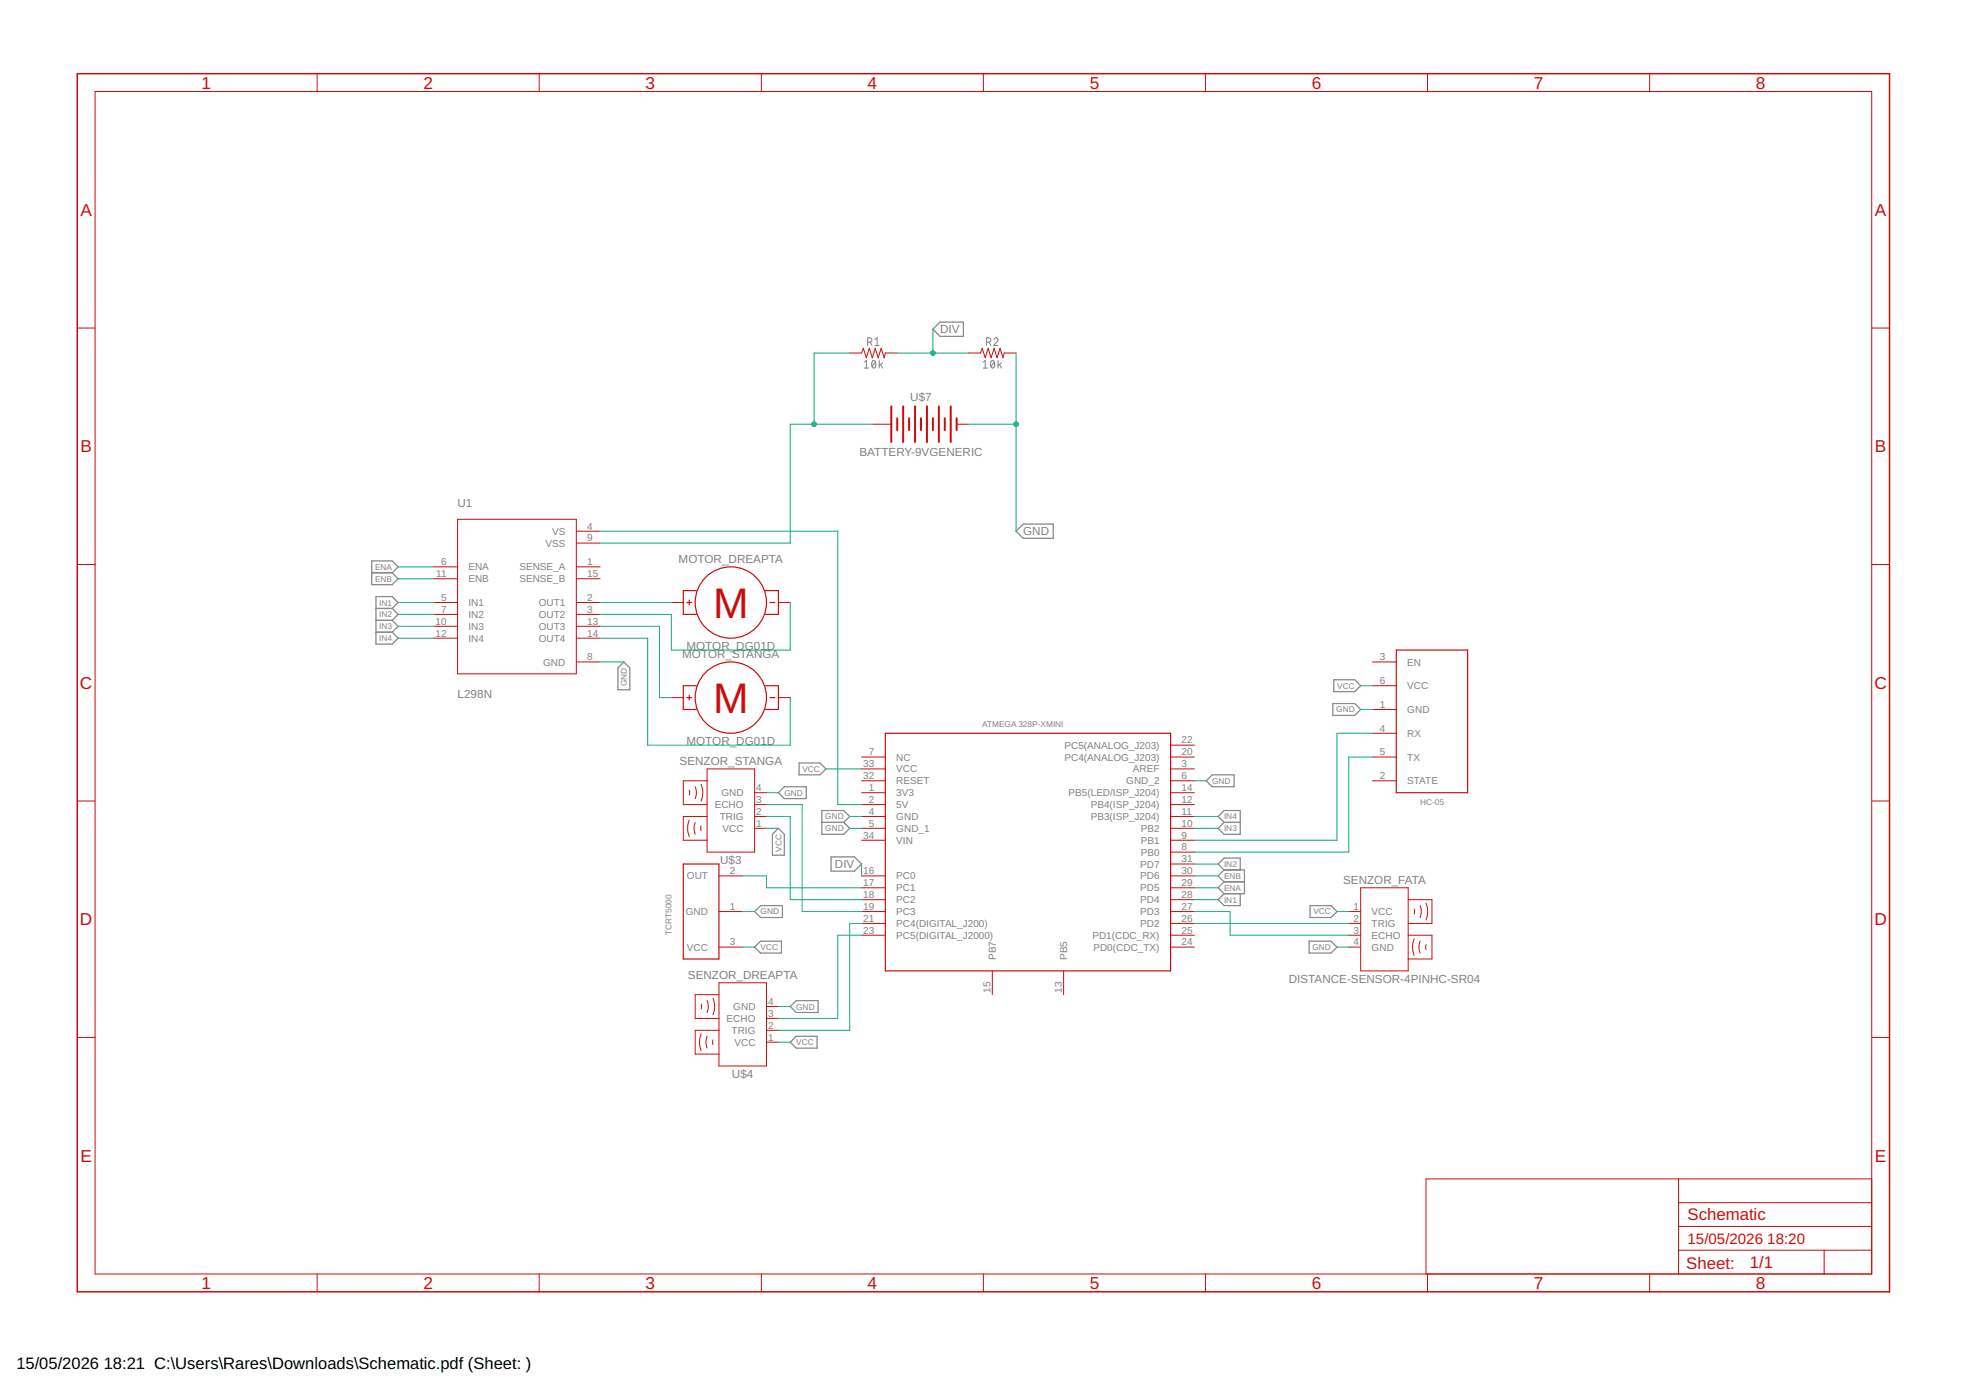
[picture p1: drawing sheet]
<svg xmlns="http://www.w3.org/2000/svg" width="420mm" height="297mm" viewBox="0 0 420 297" stroke-linecap="round" stroke-linejoin="round" font-family="sans-serif">
<g fill="none" stroke="#808080" stroke-width=".21">
<path d="M184.7 77.4l.5-.4v1.7M184.7 78.7h.9M185.4 73.1h.5a.46 .46 0 0 0 .5-.4 .46 .46 0 0 0-.5-.5h-.5v1.6M186 73.1l.4 .7M186.5 77.1l.2-.1a.97 .97 0 0 1 0 1.7 1.02 1.02 0 0 1-.2-1.6zM187 72.6l.5-.4v1.6M187 73.8h.9M187.1 77.4l-.7 .9M187.9 77v1.7M188.2 77.9l.4 .8M188.6 77.6l-.7 .5M210.1 78.7h.9"/>
<path d="M210.1 77.4l.5-.4v1.7M210.8 73.1h.5a.46 .46 0 0 0 .5-.4 .46 .46 0 0 0-.5-.5h-.5v1.6M211.4 73.1l.4 .7M211.9 77.1l.2-.1a.97 .97 0 0 1 0 1.7 1.02 1.02 0 0 1-.2-1.6zM212.4 72.6a.45 .45 0 0 1 .6-.4 .45 .45 0 0 1 .2 .7l-.8 .9h.9M212.5 77.4l-.7 .9M213.3 77v1.7M213.6 77.9l.4 .8M214 77.6l-.7 .5"/>
</g>
<g fill="none" stroke="#808080" stroke-width=".25">
<path d="M199.4 70.4l1.5-1.6h5v3.1h-5zM79.4 119.9h4.4l1.3 1.2-1.3 1.3 1.3 1.3-1.3 1.2h-4.4zM218.7 112h6.4v3h-6.4l-1.6-1.5zM79.4 122.4h4.4M80.3 130h3.5M80.3 132.6h3.5M80.3 135.1h3.5M83.8 130l1.3-1.2-1.3-1.3h-3.5v10.1h3.5l1.3-1.2-1.3-1.3M83.8 130l1.3 1.3-1.3 1.3M83.8 132.6l1.3 1.2-1.3 1.3M133.3 141.5l1.3 1.2v4.7h-2.5v-4.7zM284.8 150.3h4.7l1.3 1.3-1.3 1.3h-4.7z"/>
<path d="M285.1 145.3h4.4l1.3 1.2-1.3 1.3h-4.4zM166.3 169.4l1.3-1.3h4.7v2.6h-4.7zM166.3 177l1.3 1.3v4.5h-2.5v-4.5zM170.8 163h4.4l1.3 1.3-1.3 1.3h-4.4zM175.6 173.2h4.7l1.3 1.3-1.3 1.2 1.3 1.3-1.3 1.3h-4.7zM175.6 175.7h4.7M257.8 166.9l1.3-1.3h4.6v2.5h-4.6zM260.3 174.5l1.3-1.3h3.4v5.1h-3.4l-1.3-1.3 1.3-1.3zM261.6 175.7h3.4M161.3 194.8l1.2-1.3h4.7v2.6h-4.7zM177.6 183.1h5l1.5 1.5-1.5 1.6h-5zM261.6 191l-1.3 1.3 1.3 1.2h3.4v-2.5"/>
<path d="M261.6 188.4l-1.3 1.3 1.3 1.3M261.6 188.4h4.4M261.6 185.9h4.4v5.1h-4.4M261.6 185.9l-1.3 1.3 1.3 1.2M261.6 185.9l-1.3-1.3 1.3-1.2h3.4v2.5M280 193.5h4.5l1.2 1.3-1.2 1.3h-4.5zM161.3 202.4l1.2-1.3h4.5v2.6h-4.5zM168.9 215.1l1.3-1.3h4.6v2.6h-4.6zM279.8 201.1h4.7l1.2 1.3-1.2 1.3h-4.7zM168.9 222.7l1.3-1.3h4.4v2.6h-4.4z"/>
</g>
<g fill="none" stroke="#c90d0c" stroke-width=".21">
<path d="M20.3 19.6h379.7v252.6h-379.7zM67.8 15.7v3.9M115.2 15.7v3.9M162.7 15.7v3.9M210.2 15.7v3.9M257.6 15.7v3.9M305.1 15.7v3.9M352.6 15.7v3.9M16.5 70.1h3.8M181.6 75.4h2.5l.4-1 .6 2.1 .7-2.1 .6 2.1 .6-2.1 .7 2.1 .6-2.1 .7 2.1 .2-1.1h2.5M207 75.4h2.5l.4-1 .6 2.1 .7-2.1 .6 2.1 .6-2.1 .7 2.1 .6-2.1 .7 2.1 .2-1.1h2.5M400 70.1h3.8"/>
<path d="M186.7 90.7h3.8M204.4 90.7h2.6M97.8 111h25.4v33h-25.4zM123.2 113.5h5M123.2 116.1h5M16.5 120.6h3.8M92.7 128.8h5.1M92.7 121.1h5.1M92.7 123.7h5.1M92.7 131.3h5.1M92.7 133.8h5.1M92.7 136.4h5.1"/>
<path d="M123.2 128.8h5M123.2 121.1h5M123.2 123.7h5M123.2 131.3h5M123.2 133.8h5M123.2 136.4h5M143.5 128.8h2.5M166.3 128.8h2.6M400 120.6h3.8M123.2 141.5h5M143.5 149.1h2.5M166.3 149.1h2.6"/>
<path d="M250.2 159.2h5M293.3 146.5h5.1M293.3 156.7h5.1M293.3 141.5h5.1M293.3 151.6h5.1M16.5 171.2h3.8M147.3 175.2l-.3 1.8 .3 1.8M147.3 168.9v1M148.6 175.7l-.3 1 .3 1.6M148.6 168.1a3.2 3.2 0 0 1 0 2.6M149.8 176.5v1M149.8 167.6l.2 .6a4.5 4.5 0 0 1-.2 3"/>
<path d="M151.1 164.3h10.2v17.8h-10.2zM151.1 166.9h-5.1v5h5.1M151.1 174.5h-5.1v5.1h5.1M161.3 169.4h2.5M161.3 171.9h2.5M161.3 174.5h2.5M161.3 177h2.5M184.1 161.8h5.1M184.1 164.3h5.1M184.1 166.9h5.1M184.1 169.4h5.1M184.1 171.9h5.1"/>
<path d="M184.1 174.5h5.1M184.1 177h5.1M184.1 179.6h5.1M250.2 161.8h5M250.2 164.3h5M250.2 166.9h5M250.2 169.4h5M250.2 171.9h5M250.2 174.5h5M250.2 177h5M250.2 179.6h5M293.3 161.8h5.1"/>
<path d="M293.3 166.9h5.1M400 171.2h3.8M153.6 187.2h5.1M153.6 194.8h5.1M184.1 187.2h5.1M184.1 189.7h5.1M184.1 192.3h5.1M184.1 194.8h5.1M184.1 197.3h5.1M184.1 199.9h5.1M250.2 187.2h5M250.2 189.7h5"/>
<path d="M250.2 192.3h5M250.2 194.8h5M250.2 197.3h5M250.2 199.9h5M250.2 182.1h5M250.2 184.6h5M288.2 194.8h2.6M288.2 197.3h2.6M288.2 199.9h2.6M290.8 189.7h10.1v17.8h-10.1zM300.9 192.3h5.1v5h-5.1M300.9 199.9h5.1v5h-5.1"/>
<path d="M302.2 194.3v1M303.5 193.5l.2 1.3-.2 1.3M304.8 193l.3 1.8-.3 1.8M149.8 214.6v1M151.1 213.8a3.2 3.2 0 0 1 0 2.6M152.4 213.3l.2 .6a4.4 4.4 0 0 1-.2 3M153.6 202.4h5.1M153.6 212.6h-5v5h5M153.6 210h10.2v17.8h-10.2zM163.8 215.1h2.5M163.8 217.6h2.5M212.1 207.5v5.1"/>
<path d="M227.3 207.5v5.1M250.2 202.4h5M288.2 202.4h2.6M302.2 200.6l-.3 1.8 .3 1.8M303.5 201.1l-.2 1 .2 1.6M304.8 201.9v1M16.5 221.7h3.8M149.8 220.9l-.3 1.8 .3 1.8M151.1 221.4l-.2 1.1 .2 1.5M152.4 222.2v1M153.6 220.2h-5v5.1h5M163.8 222.7h2.5"/>
<path d="M163.8 220.2h2.5M400 221.7h3.8M358.7 251.9v20.3M358.7 257h41.3M400 251.9h-95.2v20.3M67.8 272.2v3.9M115.2 272.2v3.9M162.7 272.2v3.9M210.2 272.2v3.9M257.6 272.2v3.9M305.1 272.2v3.9M352.6 272.2v3.9"/>
<path d="M358.7 267.2h41.3M358.7 262.1h41.3M389.8 267.2v5"/>
</g>
<path d="M16.5 15.7h387.3v260.4h-387.3z" fill="none" stroke="#c90d0c" stroke-width=".32"/>
<g fill="none" stroke="#c90d0c" stroke-width=".25">
<path d="M146.8 128.8h1M147.3 128.2v1.1M148.8 126.2h-2.8v5.1h2.8M163.6 126.2h2.7v5.1h-2.7M164.6 128.8h1M298.4 138.9h15.2v30.5h-15.2zM146.8 149.1h1M147.3 148.6v1M148.8 146.5h-2.8v5.1h2.8M163.6 146.5h2.7v5.1h-2.7M164.6 149.1h1M189.2 156.7h61v50.8h-61z"/>
<path d="M146 184.6h7.6v20.3h-7.6z"/>
<circle cx="156.2" cy="128.8" r="7.6"/>
<circle cx="156.2" cy="149.1" r="7.6"/>
</g>
<path d="M190.5 86.8v7.7M191.7 89.4v2.5M193 86.8v7.7M194.3 89.4v2.5M195.6 86.8v7.7M196.8 89.4v2.5M198.1 86.8v7.7M199.4 89.4v2.5M200.6 86.8v7.7M201.9 89.4v2.5M203.2 86.8v7.7M204.4 89.4v2.5" fill="none" stroke="#c90d0c" stroke-width=".42"/>
<g fill="none" stroke="#0dab76" stroke-width=".21">
<path d="M181.6 75.4h-7.6v15.3M191.7 75.4h15.3M199.4 70.4v5M217.1 75.4v38.1M186.7 90.7h-17.8v25.4h-40.7M207 90.7h10.1M128.2 113.5h50.8v58.4h5.1M85.1 121.1h7.6M85.1 123.7h7.6M85.1 128.8h7.6M85.1 131.3h7.6M85.1 133.8h7.6"/>
<path d="M85.1 136.4h7.6M128.2 136.4h10.2v22.8h30.5v-10.1M128.2 128.8h15.3M128.2 133.8h12.7v15.3h2.6M168.9 128.8v10.1h-25.4v-7.6h-15.3M128.2 141.5h5.1M290.8 151.6h2.5M290.8 146.5h2.5M293.3 156.7h-7.6v22.9h-30.5M163.8 171.9h7.6v22.9h12.7M163.8 174.5h5.1v17.8h15.2M163.8 169.4h2.5"/>
<path d="M163.8 177h2.5M176.5 164.3h7.6M181.6 174.5h2.5M181.6 177h2.5M255.2 174.5h5.1M255.2 166.9h2.6M255.2 177h5.1M293.3 161.8h-5.1v20.3h-33M158.7 194.8h2.6M158.7 187.2h5.1v2.5h20.3M184.1 197.3h-2.5v22.9h-15.3M184.1 199.9h-5.1v17.7h-12.7"/>
<path d="M184.1 184.6v2.6M255.2 197.3h33M255.2 194.8h7.7v5.1h25.3M255.2 192.3h5.1M255.2 187.2h5.1M255.2 189.7h5.1M255.2 184.6h5.1M285.7 194.8h2.5M158.7 202.4h2.6M166.3 215.1h2.6M285.7 202.4h2.5M166.3 222.7h2.6"/>
</g>
<g fill="#0dab76" stroke="#0dab76" stroke-width=".21">
<circle cx="199.4" cy="75.4" r=".51"/>
<circle cx="174" cy="90.7" r=".51"/>
<circle cx="217.1" cy="90.7" r=".51"/>
</g>
<g font-size="9.1" fill="#c90d0c">
<text x="152.4" y="132">M</text>
<text x="152.4" y="152.3">M</text>
</g>
<g font-size="3.7" fill="#c90d0c">
<text x="43" y="18.9">1</text>
<text x="90.5" y="18.9">2</text>
<text x="138" y="18.9">3</text>
<text x="185.4" y="18.9">4</text>
<text x="232.9" y="18.9">5</text>
<text x="280.3" y="18.9">6</text>
<text x="327.8" y="18.9">7</text>
<text x="375.3" y="18.9">8</text>
<text x="17.2" y="46.1">A</text>
<text x="400.7" y="46.1">A</text>
<text x="17.2" y="96.7">B</text>
<text x="400.7" y="96.7">B</text>
<text x="17.1" y="147.2">C</text>
<text x="400.6" y="147.2">C</text>
<text x="17.1" y="197.7">D</text>
<text x="400.6" y="197.7">D</text>
<text x="17.2" y="248.3">E</text>
<text x="400.7" y="248.3">E</text>
<text x="43" y="275.4">1</text>
<text x="90.5" y="275.4">2</text>
<text x="138" y="275.4">3</text>
<text x="185.4" y="275.4">4</text>
<text x="232.9" y="275.4">5</text>
<text x="280.3" y="275.4">6</text>
<text x="327.8" y="275.4">7</text>
<text x="375.3" y="275.4">8</text>
</g>
<g font-size="3.6" fill="#c90d0c">
<text x="360.6" y="260.8">Schematic</text>
<text x="360.4" y="271.1">Sheet:</text>
<text x="374" y="271">1/1</text>
</g>
<g font-size="3.5">
<text x="3.5" y="292.5">15/05/2026</text>
<text x="22.2" y="292.5">18:21 C:\Users\Rares\Downloads\Schematic.pdf (Sheet: )</text>
</g>
<g font-size="3.2" fill="#c90d0c">
<text x="360.6" y="265.9">15/05/2026</text>
<text x="377.7" y="265.9">18:20</text>
</g>
<g font-size="2.5" fill="#808080">
<text x="200.9" y="71.2">DIV</text>
<text x="194.5" y="85.6">U$7</text>
<text x="183.7" y="97.5">BATTERY-9VGENERIC</text>
<text x="97.8" y="108.4">U1</text>
<text x="218.7" y="114.4">GND</text>
<text x="145" y="120.4">MOTOR_DREAPTA</text>
<text x="145.8" y="140.7">MOTOR_STANGA</text>
<text x="146.7" y="138.9">MOTOR_DG01D</text>
<text x="97.8" y="149.1">L298N</text>
<text x="146.7" y="159.2">MOTOR_DG01D</text>
<text x="145.2" y="163.6">SENZOR_STANGA</text>
<text x="153.9" y="184.6">U$3</text>
<text x="178.4" y="185.5">DIV</text>
<text x="287" y="188.9">SENZOR_FATA</text>
<text x="147" y="209.3">SENZOR_DREAPTA</text>
<text x="275.4" y="210">DISTANCE-SENSOR-4PINHC-SR04</text>
<text x="156.4" y="230.3">U$4</text>
</g>
<g font-size="2.1" fill="#808080">
<text x="125.5" y="113.2">4</text>
<text x="116.6" y="116.8">VSS</text>
<text x="118" y="114.3">VS</text>
<text x="125.5" y="115.7">9</text>
<text x="93.2" y="123.3">11</text>
<text x="94.3" y="120.8">6</text>
<text x="100.1" y="121.9">ENA</text>
<text x="100.1" y="124.4">ENB</text>
<text x="111" y="121.9">SENSE_A</text>
<text x="111" y="124.4">SENSE_B</text>
<text x="125.5" y="120.8">1</text>
<text x="125.5" y="123.3">15</text>
<text x="94.3" y="128.4">5</text>
<text x="94.3" y="130.9">7</text>
<text x="100.1" y="129.5">IN1</text>
<text x="115.1" y="129.5">OUT1</text>
<text x="125.5" y="128.4">2</text>
<text x="125.5" y="130.9">3</text>
<text x="93.1" y="133.5">10</text>
<text x="93.1" y="136">12</text>
<text x="100.1" y="132.1">IN2</text>
<text x="100.1" y="134.6">IN3</text>
<text x="100.1" y="137.1">IN4</text>
<text x="115.1" y="132.1">OUT2</text>
<text x="115.1" y="134.6">OUT3</text>
<text x="115.1" y="137.1">OUT4</text>
<text x="125.5" y="133.5">13</text>
<text x="125.5" y="136">14</text>
<text x="116.1" y="142.2">GND</text>
<text x="125.5" y="141.1">8</text>
<text x="294.9" y="141.1">3</text>
<text x="300.8" y="142.2">EN</text>
<text x="294.9" y="146.2">6</text>
<text x="300.8" y="147.3">VCC</text>
<text x="294.9" y="151.3">1</text>
<text x="300.8" y="152.4">GND</text>
<text x="185.7" y="161.4">7</text>
<text x="227.5" y="160">PC5(ANALOG_J203)</text>
<text x="252.5" y="158.9">22</text>
<text x="252.5" y="161.4">20</text>
<text x="294.9" y="156.3">4</text>
<text x="294.9" y="161.4">5</text>
<text x="300.8" y="157.5">RX</text>
<text x="184.5" y="164">33</text>
<text x="184.5" y="166.5">32</text>
<text x="191.5" y="162.5">NC</text>
<text x="191.5" y="165.1">VCC</text>
<text x="191.5" y="167.6">RESET</text>
<text x="227.5" y="162.5">PC4(ANALOG_J203)</text>
<text x="240.7" y="167.6">GND_2</text>
<text x="242.1" y="165.1">AREF</text>
<text x="252.5" y="164">3</text>
<text x="252.5" y="166.5">6</text>
<text x="294.9" y="166.5">2</text>
<text x="300.8" y="167.6">STATE</text>
<text x="300.8" y="162.5">TX</text>
<text x="152.8" y="172.7">ECHO</text>
<text x="154.2" y="170.2">GND</text>
<text x="161.6" y="169">4</text>
<text x="161.6" y="171.6">3</text>
<text x="185.7" y="169">1</text>
<text x="185.7" y="171.6">2</text>
<text x="191.5" y="170.2">3V3</text>
<text x="191.5" y="172.7">5V</text>
<text x="228.4" y="170.2">PB5(LED/ISP_J204)</text>
<text x="233.1" y="172.7">PB4(ISP_J204)</text>
<text x="252.5" y="169">14</text>
<text x="252.5" y="171.6">12</text>
<text x="153.8" y="175.2">TRIG</text>
<text x="154.4" y="177.8">VCC</text>
<text x="161.6" y="176.7">1</text>
<text x="161.6" y="174.1">2</text>
<text x="184.5" y="179.2">34</text>
<text x="185.7" y="174.1">4</text>
<text x="185.7" y="176.7">5</text>
<text x="191.5" y="175.2">GND</text>
<text x="191.5" y="177.8">GND_1</text>
<text x="233.1" y="175.2">PB3(ISP_J204)</text>
<text x="243.8" y="177.8">PB2</text>
<text x="252.5" y="174.1">11</text>
<text x="252.5" y="176.7">10</text>
<text x="252.5" y="179.2">9</text>
<text x="191.5" y="180.3">VIN</text>
<text x="243.7" y="185.4">PD7</text>
<text x="243.8" y="180.3">PB1</text>
<text x="243.8" y="182.9">PB0</text>
<text x="252.5" y="181.7">8</text>
<text x="252.5" y="184.3">31</text>
<text x="146.8" y="187.9">OUT</text>
<text x="156" y="186.8">2</text>
<text x="184.5" y="186.8">16</text>
<text x="184.5" y="189.4">17</text>
<text x="184.5" y="191.9">18</text>
<text x="191.5" y="187.9">PC0</text>
<text x="191.5" y="190.5">PC1</text>
<text x="243.7" y="187.9">PD6</text>
<text x="243.7" y="190.5">PD5</text>
<text x="252.5" y="186.8">30</text>
<text x="252.5" y="189.4">29</text>
<text x="252.5" y="191.9">28</text>
<text x="146.6" y="195.5">GND</text>
<text x="156" y="194.4">1</text>
<text x="184.5" y="194.4">19</text>
<text x="184.5" y="197">21</text>
<text x="191.5" y="193">PC2</text>
<text x="191.5" y="195.5">PC3</text>
<text x="243.7" y="193">PD4</text>
<text x="243.7" y="195.5">PD3</text>
<text x="252.5" y="194.4">27</text>
<text x="252.5" y="197">26</text>
<text x="289.3" y="194.4">1</text>
<text x="289.3" y="197">2</text>
<text x="293.1" y="195.5">VCC</text>
<text x="146.8" y="203.2">VCC</text>
<text x="156" y="202.1">3</text>
<text x="184.5" y="199.5">23</text>
<text x="191.5" y="198.1">PC4(DIGITAL_J200)</text>
<text x="191.5" y="200.6">PC5(DIGITAL_J2000)</text>
<text x="233.5" y="200.6">PD1(CDC_RX)</text>
<text x="233.7" y="203.2">PD0(CDC_TX)</text>
<text x="243.7" y="198.1">PD2</text>
<text x="252.5" y="199.5">25</text>
<text x="252.5" y="202.1">24</text>
<text x="289.3" y="202.1">4</text>
<text x="289.3" y="199.5">3</text>
<text x="293.1" y="198.1">TRIG</text>
<text x="293.1" y="203.2">GND</text>
<text x="293.1" y="200.6">ECHO</text>
<text x="212.8" y="205.1" transform="rotate(-90 212.8 205.1)">PB7</text>
<text x="228.1" y="205.1" transform="rotate(-90 228.1 205.1)">PB5</text>
<text x="156.7" y="215.9">GND</text>
<text x="164.2" y="214.7">4</text>
<text x="211.7" y="212.2" transform="rotate(-90 211.7 212.2)">15</text>
<text x="226.9" y="212.2" transform="rotate(-90 226.9 212.2)">13</text>
<text x="155.3" y="218.4">ECHO</text>
<text x="156.4" y="220.9">TRIG</text>
<text x="164.2" y="219.8">2</text>
<text x="164.2" y="217.3">3</text>
<text x="157" y="223.5">VCC</text>
<text x="164.2" y="222.4">1</text>
</g>
<g font-size="1.8" fill="#808080">
<text x="80.2" y="121.8">ENA</text>
<text x="80.2" y="124.3">ENB</text>
<text x="81" y="129.4">IN1</text>
<text x="81" y="131.9">IN2</text>
<text x="81" y="134.5">IN3</text>
<text x="81" y="137">IN4</text>
<text x="134" y="146.7" transform="rotate(-90 134 146.7)">GND</text>
<text x="285.8" y="147.2">VCC</text>
<text x="209.9" y="155.4">ATMEGA 328P-XMINI</text>
<text x="285.6" y="152.2">GND</text>
<text x="171.5" y="164.9">VCC</text>
<text x="259.1" y="167.5">GND</text>
<text x="167.6" y="170">GND</text>
<text x="303.5" y="171.9">HC-05</text>
<text x="176.4" y="177.6">GND</text>
<text x="176.4" y="175.1">GND</text>
<text x="261.6" y="177.6">IN3</text>
<text x="261.6" y="175.1">IN4</text>
<text x="167" y="182" transform="rotate(-90 167 182)">VCC</text>
<text x="261.6" y="185.3">IN2</text>
<text x="261.6" y="190.3">ENA</text>
<text x="261.6" y="187.8">ENB</text>
<text x="162.5" y="195.4">GND</text>
<text x="261.6" y="192.9">IN1</text>
<text x="280.7" y="195.4">VCC</text>
<text x="143.5" y="199.9" transform="rotate(-90 143.5 199.9)">TCRT5000</text>
<text x="162.5" y="203">VCC</text>
<text x="280.5" y="203">GND</text>
<text x="170.2" y="215.7">GND</text>
<text x="170.2" y="223.4">VCC</text>
</g>
</svg>
